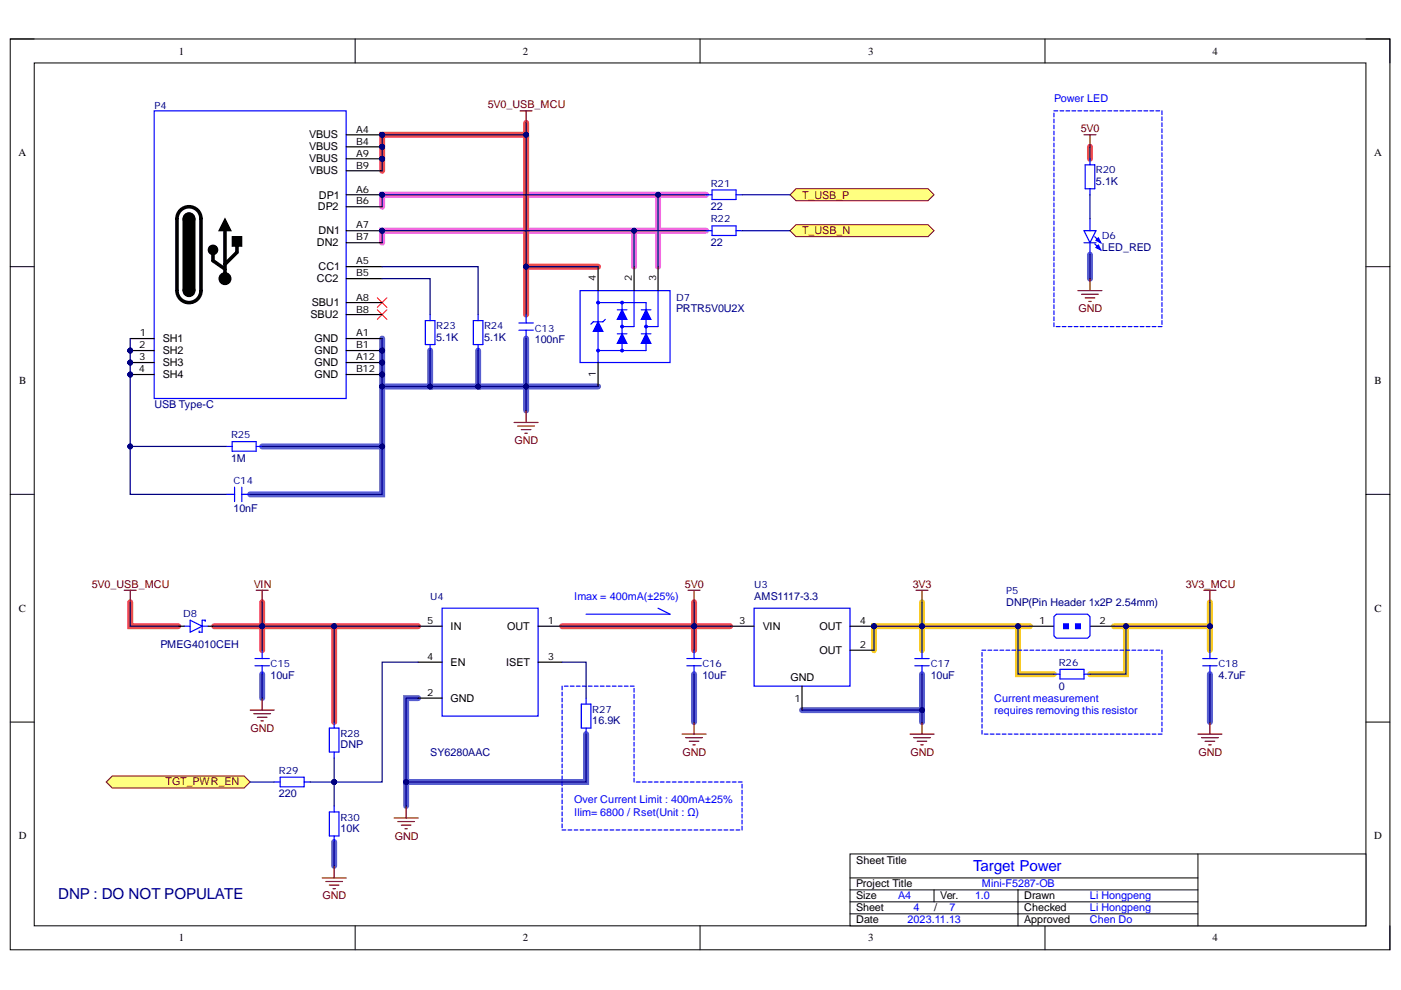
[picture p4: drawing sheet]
<svg xmlns="http://www.w3.org/2000/svg" width="297mm" height="210mm" viewBox="0 0 297 210" stroke-linecap="round" stroke-linejoin="round" font-family="sans-serif">
<path d="M2.2 8.3h292.5v193.1h-292.5z" fill="none" stroke="#000" stroke-width=".21"/>
<path d="M7.3 13.3h282.3v183h-282.3z" fill-rule="evenodd" fill="#fff"/>
<g fill="none" stroke="#000" stroke-width=".21">
<path d="M2.2 8.3h5.1M7.3 13.3h282.3v183h-282.3zM75.3 8.3v5M148.4 8.3v5M221.6 8.3v5M289.6 8.3h5.1v5M2.2 56.5h5.1M289.6 56.5h5.1M2.2 104.8h5.1M289.6 104.8h5.1M2.2 153.1h5.1M289.6 153.1h5.1"/>
<path d="M75.3 196.3v5.1M148.4 196.3v5.1M221.6 196.3v5.1M294.7 196.3v5.1"/>
</g>
<g fill="none" stroke="#575fcf" stroke-width="1.3">
<path d="M231.1 54v5.1M81 71.8v33h-28M91.2 74.3v7.6h-10.2M101.4 74.3v7.6h-10.2M111.5 71.8v10.1h15.3M55.6 94.7h25.4M101.4 81.9h10.1v5.1M55.6 142.9v5.1M88.6 148h-2.5v17.8h38.2v-10.2M147.2 142.9v10.2M170 150.6h25.5M195.5 142.9v10.2"/>
<path d="M256.5 142.9v10.2M70.8 178.5v5.1M86.1 165.8v5.1"/>
</g>
<path d="M111.5 26v2.6h-30.5v7.6M111.5 28.6v27.9M126.8 56.5h-15.3v10.2M27.6 127.7v5.1h10.2M45.4 132.8h43.2M55.6 127.7v10.2M70.8 132.8v20.3" fill="none" stroke="#eb4d4d" stroke-width="1.3"/>
<path d="M81 51.5v-2.6h53.4v7.6M81 43.8v-2.5h58.5v15.2M134.4 48.9h15.3M139.5 41.3h10.2" fill="none" stroke="#f368e0" stroke-width="1.3"/>
<path d="M231.1 31.1v2.6M147.2 127.7v5.1h-28M154.8 132.8h-7.6v5.1" fill="none" stroke="#f53b57" stroke-width="1.3"/>
<path d="M185.3 137.9v-5.1h30.5v10.1h7.7M195.5 127.7v10.2M215.8 132.8h2.6M236.2 132.8h2.5M256.5 127.7v5.1h-17.8v10.1h-7.6M256.5 132.8v5.1" fill="none" stroke="#f9ca24" stroke-width="1.3"/>
<path d="M180.2 181.1h109.4v15.2h-109.4z" fill-rule="evenodd" fill="#fff"/>
<path d="M180.2 181.1h109.4v15.2h-109.4zM180.2 193.8h73.8M180.2 188.7h73.8M180.2 191.2h73.8M180.2 186.1h73.8M198 188.7v2.5M215.8 188.7v7.6M254 181.1v15.2" fill="none" stroke="#000" stroke-width=".21"/>
<g fill="none" stroke="#800000" stroke-width=".25">
<path d="M145.9 125.1h2.5M147.2 125.1v2.6M194.2 125.1h2.6M195.5 125.1v2.6M255.3 125.1h2.5M256.5 125.1v2.6M144.6 155.6h5.1M145.4 156.4h3.5M146.1 157.2h2.1M146.9 157.9h.5M147.2 153.1v2.5M192.9 155.6h5.1"/>
<path d="M193.7 156.4h3.6M194.5 157.2h2M195.2 157.9h.5M195.5 153.1v2.5M254 155.6h5.1M254.7 156.4h3.6M255.5 157.2h2.1M256.3 157.9h.5M256.5 153.1v2.5M83.6 173.4h5M84.3 174.2h3.6M85.1 175h2"/>
<path d="M85.9 175.7h.5M86.1 170.9v2.5"/>
</g>
<g fill="none" stroke="#00f" stroke-width=".25">
<path d="M139.5 129l2.6 1.2h-17.8M119.2 145.5v.8M119.2 146.7v.8M119.2 148v.8M119.2 149.3v.8M119.2 150.6v.8M119.2 151.8v.8M119.2 153.1v.8M119.2 154.4v.8M119.2 155.6v.8M119.2 156.9v.8M119.2 158.2v.8"/>
<path d="M119.2 159.5v.7M119.7 145.5h.7M120.9 145.5h.8M122.2 145.5h.8M123.5 145.5h.8M124.7 145.5h.8M126 145.5h.8M127.3 145.5h.8M128.6 145.5h.7M129.8 145.5h.8M131.1 145.5h.8M132.4 145.5h.8"/>
<path d="M133.6 145.5h.8M134.4 146v.7M134.4 147.2v.8M134.4 148.5v.8M134.4 149.8v.8M134.4 151v.8M134.4 152.3v.8M134.4 153.6v.8M134.4 154.8v.8M134.4 156.1v.8M134.4 157.4v.8M134.4 158.7v.8"/>
<path d="M134.4 159.9v.8M119.2 160.7v.8M119.2 162v.8M119.2 163.3v.8M119.2 164.5v.8M119.2 165.8v.8M119.2 167.1v.8M119.2 168.3v.8M119.2 169.6v.8M119.2 170.9v.8M119.2 172.2v.8M119.2 173.4v.8"/>
<path d="M119.2 174.7v.8M119.2 176h.8M120.4 176h.8M121.7 176h.8M123 176h.8M124.3 176h.8M125.5 176h.8M126.8 176h.8M128.1 176h.8M129.4 176h.7M130.6 176h.8M131.9 176h.8"/>
<path d="M133.2 176h.8M134.4 161.2v.8M134.4 162.5v.8M134.4 163.7v.8M134.4 165v.8M134.4 176h.8M134.9 165.8h.8M135.7 176h.8M136.2 165.8h.8M137 176h.8M137.5 165.8h.8M138.3 176h.8"/>
<path d="M138.7 165.8h.8M139.5 176h.8M140 165.8h.8M140.8 176h.8M141.3 165.8h.8M142.1 176h.8M142.5 165.8h.8M143.3 176h.8M143.8 165.8h.8M144.6 176h.8M145.1 165.8h.8M145.9 176h.8"/>
<path d="M146.4 165.8h.8M147.2 176h.7M147.6 165.8h.8M148.4 176h.8M148.9 165.8h.8M149.7 176h.8M150.2 165.8h.8M151 176h.8M151.4 165.8h.8M152.2 176h.8M152.7 165.8h.8M153.5 176h.8"/>
<path d="M154 165.8h.8M154.8 176h.8M155.3 165.8h.8M156.1 176h.8M156.5 165.8h.8M157.3 166.3v.8M157.3 167.6v.7M157.3 168.8v.8M157.3 170.1v.8M157.3 171.4v.8M157.3 172.6v.8M157.3 173.9v.8"/>
<path d="M157.3 175.2v.8"/>
</g>
<path d="M22.5 165.8l1.3-1.3h28l1.2 1.3-1.2 1.3h-28z" fill-rule="evenodd" fill="#ffff80"/>
<path d="M22.5 165.8l1.3-1.3h28l1.2 1.3-1.2 1.3h-28z" fill="none" stroke="#800000" stroke-width=".21"/>
<path d="M110.3 23.5h2.5M111.5 23.5v2.5M109 89.6h5.1M109.8 90.3h3.5M110.5 91.1h2.1M111.3 91.9h.5M111.5 87v2.6M53 150.6h5.1M53.8 151.3h3.6M54.6 152.1h2M55.3 152.8h.5M55.6 148v2.6" fill="none" stroke="#800000" stroke-width=".25"/>
<g fill="none" stroke="#00f" stroke-width=".25">
<path d="M208.2 137.9h.8M208.2 138.3v.8M208.2 139.6v.8M209.5 137.9h.8M210.7 137.9h.8M212 137.9h.8M213.3 137.9h.8M214.6 137.9h.8M215.8 137.9h.8M217.1 137.9h.8M218.4 137.9h.8M219.7 137.9h.7"/>
<path d="M220.9 137.9h.8M222.2 137.9h.8M223.5 137.9h.8M224.7 137.9h.8M226 137.9h.8M227.3 137.9h.8M228.5 137.9h.8M229.8 137.9h.8M231.1 137.9h.8M232.4 137.9h.8M233.6 137.9h.8M234.9 137.9h.8"/>
<path d="M236.2 137.9h.8M237.5 137.9h.7M238.7 137.9h.8M240 137.9h.8M241.3 137.9h.8M242.5 137.9h.8M243.8 137.9h.8M245.1 137.9h.8M246.4 137.9v.8M246.4 139.1v.8M208.2 140.9v.8M208.2 142.1v.8"/>
<path d="M208.2 143.4v.8M208.2 144.7v.8M208.2 146v.7M208.2 147.2v.8M208.2 148.5v.8M208.2 149.8v.8M208.2 151v.8M208.2 152.3v.8M208.2 153.6v.8M208.2 154.9v.7M208.7 155.6h.8M210 155.6h.7"/>
<path d="M211.2 155.6h.8M212.5 155.6h.8M213.8 155.6h.8M215 155.6h.8M216.3 155.6h.8M217.6 155.6h.8M218.8 155.6h.9M220.1 155.6h.8M221.4 155.6h.8M222.7 155.6h.8M223.9 155.6h.8M225.2 155.6h.8"/>
<path d="M226.5 155.6h.8M227.8 155.6h.7M229 155.6h.8M230.3 155.6h.8M231.6 155.6h.8M232.8 155.6h.8M234.1 155.6h.8M235.4 155.6h.8M236.7 155.6h.8M237.9 155.6h.8M239.2 155.6h.8M240.5 155.6h.8"/>
<path d="M241.7 155.6h.8M243 155.6h.8M244.3 155.6h.8M245.6 155.6h.8M246.4 140.4v.8M246.4 141.7v.8M246.4 142.9v.8M246.4 144.2v.8M246.4 145.5v.8M246.4 146.7v.8M246.4 148v.8M246.4 149.3v.8"/>
<path d="M246.4 150.6v.8M246.4 151.8v.8M246.4 153.1v.8M246.4 154.4v.8"/>
</g>
<path d="M80 65.7l2 2M80 63.1l2 2.1M82 65.7l-2 2M82 63.1l-2 2.1" fill="none" stroke="#f00" stroke-width=".21"/>
<path d="M168.8 40h28l1.2 1.3-1.2 1.3h-28l-1.3-1.3z" fill-rule="evenodd" fill="#ffff80"/>
<path d="M168.8 40h28l1.2 1.3-1.2 1.3h-28l-1.3-1.3z" fill="none" stroke="#800000" stroke-width=".21"/>
<path d="M167.5 48.9l1.3-1.3h28l1.2 1.3-1.2 1.3h-28z" fill-rule="evenodd" fill="#ffff80"/>
<path d="M167.5 48.9l1.3-1.3h28l1.2 1.3-1.2 1.3h-28z" fill="none" stroke="#800000" stroke-width=".21"/>
<path d="M229.8 28.6h2.6M231.1 28.6v2.5M231.1 59.1v2.5M228.5 61.6h5.1M229.3 62.4h3.6M230.1 63.2h2M230.8 63.9h.6M26.3 125.1h2.6M27.6 125.1v2.6" fill="none" stroke="#800000" stroke-width=".25"/>
<g fill="none" stroke="#00f" stroke-width=".25">
<path d="M223.5 23.5h.8M223.5 24v.8M223.5 25.3v.7M223.5 26.5v.8M223.5 27.8v.8M223.5 29.1v.8M223.5 30.3v.8M223.5 31.6v.8M223.5 32.9v.8M223.5 34.1v.8M223.5 35.4v.8M223.5 36.7v.8"/>
<path d="M223.5 38v.8M223.5 39.2v.8M224.7 23.5h.8M226 23.5h.8M227.3 23.5h.8M228.5 23.5h.8M229.8 23.5h.8M231.1 23.5h.8M232.4 23.5h.8M233.6 23.5h.8M234.9 23.5h.8M236.2 23.5h.8"/>
<path d="M237.5 23.5h.7M238.7 23.5h.8M240 23.5h.8M241.3 23.5h.8M242.5 23.5h.8M243.8 23.5h.8M245.1 23.5h.8M246.4 23.5v.8M246.4 24.8v.8M246.4 26v.8M246.4 27.3v.8M246.4 28.6v.8"/>
<path d="M246.4 29.9v.8M246.4 31.1v.8M246.4 32.4v.8M246.4 33.7v.8M246.4 34.9v.8M246.4 36.2v.8M246.4 37.5v.8M246.4 38.8v.7M223.5 40.5v.8M223.5 41.8v.8M223.5 43v.8M223.5 44.3v.8"/>
<path d="M223.5 45.6v.8M223.5 46.9v.7M223.5 48.1v.8M223.5 49.4v.8M223.5 50.7v.8M223.5 51.9v.8M223.5 53.2v.8M223.5 54.5v.8M223.5 55.7v.8M223.5 57v.8M223.5 58.3v.8M223.5 59.6v.8"/>
<path d="M246.4 40v.8M246.4 41.3v.8M246.4 42.6v.8M246.4 43.8v.8M246.4 45.1v.8M246.4 46.4v.8M246.4 47.6v.8M246.4 48.9v.8M246.4 50.2v.8M246.4 51.5v.8M246.4 52.7v.8M246.4 54v.8"/>
<path d="M246.4 55.3v.8M246.4 56.5v.8M246.4 57.8v.8M246.4 59.1v.8M223.5 60.8v.8M223.5 62.1v.8M223.5 63.4v.8M223.5 64.6v.8M223.5 65.9v.8M223.5 67.2v.8M223.5 68.5v.7M223.9 69.2h.8"/>
<path d="M225.2 69.2h.8M226.5 69.2h.8M227.8 69.2h.7M229 69.2h.8M230.3 69.2h.8M231.6 69.2h.8M232.8 69.2h.8M234.1 69.2h.8M235.4 69.2h.8M236.7 69.2h.8M237.9 69.2h.8M239.2 69.2h.8"/>
<path d="M240.5 69.2h.8M241.7 69.2h.8M243 69.2h.8M244.3 69.2h.8M245.6 69.2h.8M246.4 60.4v.7M246.4 61.6v.8M246.4 62.9v.8M246.4 64.2v.8M246.4 65.4v.8M246.4 66.7v.8M246.4 68v.8"/>
</g>
<circle cx="27.6" cy="74.3" r=".51" fill="#000080"/>
<circle cx="27.6" cy="74.3" r=".51" fill="none" stroke="#000080" stroke-width=".21"/>
<circle cx="27.6" cy="76.9" r=".51" fill="#000080"/>
<circle cx="27.6" cy="76.9" r=".51" fill="none" stroke="#000080" stroke-width=".21"/>
<circle cx="27.6" cy="79.4" r=".51" fill="#000080"/>
<circle cx="27.6" cy="79.4" r=".51" fill="none" stroke="#000080" stroke-width=".21"/>
<circle cx="81" cy="28.6" r=".51" fill="#000080"/>
<circle cx="81" cy="28.6" r=".51" fill="none" stroke="#000080" stroke-width=".21"/>
<circle cx="81" cy="41.3" r=".51" fill="#000080"/>
<circle cx="81" cy="41.3" r=".51" fill="none" stroke="#000080" stroke-width=".21"/>
<circle cx="81" cy="48.9" r=".51" fill="#000080"/>
<circle cx="81" cy="48.9" r=".51" fill="none" stroke="#000080" stroke-width=".21"/>
<circle cx="81" cy="33.7" r=".51" fill="#000080"/>
<circle cx="81" cy="33.7" r=".51" fill="none" stroke="#000080" stroke-width=".21"/>
<circle cx="81" cy="76.9" r=".51" fill="#000080"/>
<circle cx="81" cy="76.9" r=".51" fill="none" stroke="#000080" stroke-width=".21"/>
<circle cx="81" cy="74.3" r=".51" fill="#000080"/>
<circle cx="81" cy="74.3" r=".51" fill="none" stroke="#000080" stroke-width=".21"/>
<circle cx="81" cy="31.1" r=".51" fill="#000080"/>
<circle cx="81" cy="31.1" r=".51" fill="none" stroke="#000080" stroke-width=".21"/>
<circle cx="81" cy="79.4" r=".51" fill="#000080"/>
<circle cx="81" cy="79.4" r=".51" fill="none" stroke="#000080" stroke-width=".21"/>
<path d="M32.7 23.5h40.7v61h-40.7z" fill-rule="evenodd" fill="#fff"/>
<path d="M32.7 23.5h40.7v61h-40.7z" fill="none" stroke="#00f" stroke-width=".25"/>
<path d="M27.6 71.8h5.1M27.6 74.3h5.1" fill="none" stroke="#000" stroke-width=".25"/>
<circle cx="27.6" cy="74.3" r=".51" fill="#000080"/>
<circle cx="27.6" cy="74.3" r=".51" fill="none" stroke="#000080" stroke-width=".21"/>
<path d="M27.6 76.9h5.1" fill="none" stroke="#000" stroke-width=".25"/>
<circle cx="27.6" cy="76.9" r=".51" fill="#000080"/>
<circle cx="27.6" cy="76.9" r=".51" fill="none" stroke="#000080" stroke-width=".21"/>
<path d="M27.6 79.4h5.1" fill="none" stroke="#000" stroke-width=".25"/>
<circle cx="27.6" cy="79.4" r=".51" fill="#000080"/>
<circle cx="27.6" cy="79.4" r=".51" fill="none" stroke="#000080" stroke-width=".21"/>
<path d="M73.4 28.6h7.6M73.4 71.8h7.6" fill="none" stroke="#000" stroke-width=".25"/>
<circle cx="81" cy="28.6" r=".51" fill="#000080"/>
<circle cx="81" cy="28.6" r=".51" fill="none" stroke="#000080" stroke-width=".21"/>
<path d="M73.4 56.5h7.6M73.4 41.3h7.6" fill="none" stroke="#000" stroke-width=".25"/>
<circle cx="81" cy="41.3" r=".51" fill="#000080"/>
<circle cx="81" cy="41.3" r=".51" fill="none" stroke="#000080" stroke-width=".21"/>
<path d="M73.4 48.9h7.6" fill="none" stroke="#000" stroke-width=".25"/>
<circle cx="81" cy="48.9" r=".51" fill="#000080"/>
<circle cx="81" cy="48.9" r=".51" fill="none" stroke="#000080" stroke-width=".21"/>
<path d="M73.4 33.7h7.6M73.4 64.2h7.6" fill="none" stroke="#000" stroke-width=".25"/>
<circle cx="81" cy="33.7" r=".51" fill="#000080"/>
<circle cx="81" cy="33.7" r=".51" fill="none" stroke="#000080" stroke-width=".21"/>
<path d="M73.4 76.9h7.6" fill="none" stroke="#000" stroke-width=".25"/>
<circle cx="81" cy="76.9" r=".51" fill="#000080"/>
<circle cx="81" cy="76.9" r=".51" fill="none" stroke="#000080" stroke-width=".21"/>
<path d="M73.4 74.3h7.6" fill="none" stroke="#000" stroke-width=".25"/>
<circle cx="81" cy="74.3" r=".51" fill="#000080"/>
<circle cx="81" cy="74.3" r=".51" fill="none" stroke="#000080" stroke-width=".21"/>
<path d="M73.4 31.1h7.6" fill="none" stroke="#000" stroke-width=".25"/>
<circle cx="81" cy="31.1" r=".51" fill="#000080"/>
<circle cx="81" cy="31.1" r=".51" fill="none" stroke="#000080" stroke-width=".21"/>
<path d="M73.4 36.2h7.6M73.4 59.1h7.6M73.4 43.8h7.6M73.4 51.5h7.6M73.4 66.7h7.6M73.4 79.4h7.6" fill="none" stroke="#000" stroke-width=".25"/>
<circle cx="81" cy="79.4" r=".51" fill="#000080"/>
<circle cx="81" cy="79.4" r=".51" fill="none" stroke="#000080" stroke-width=".21"/>
<path d="M38.1 44.8a2.54 2.54 0 0 1 2.8-.8 2.54 2.54 0 0 1 1.7 2.4v15.2a2.54 2.54 0 0 1-2.5 2.6 2.54 2.54 0 0 1-2.6-2.6v-15.2l.1-.6zM45.2 53v2.3l2.5 1.7M47.7 48.9v10.2M50.2 51.5v2l-2.5 2.5" fill="none" stroke="#000" stroke-width=".76"/>
<g fill="#000">
<circle cx="40.1" cy="46.4" r="1.27"/>
<circle cx="45.2" cy="53" r="1.02"/>
<circle cx="47.7" cy="59.1" r="1.27"/>
<circle cx="40.1" cy="61.6" r="1.27"/>
</g>
<g fill="none" stroke="#000" stroke-width=".21">
<path d="M38.8 46.4h2.5v15.2h-2.5zM49.2 50.2h2.1v2h-2.1z"/>
<circle cx="40.1" cy="46.4" r="1.27"/>
<circle cx="45.2" cy="53" r="1.02"/>
<circle cx="47.7" cy="59.1" r="1.27"/>
<circle cx="40.1" cy="61.6" r="1.27"/>
</g>
<g fill="#000">
<path d="M47.7 46.4l1.3 2.5h-2.6z"/>
<path d="M38.8 46.4h2.5v15.2h-2.5z" fill-rule="evenodd"/>
<path d="M49.2 50.2h2.1v2h-2.1z" fill-rule="evenodd"/>
</g>
<path d="M47.7 46.4l1.3 2.5h-2.6z" fill="none" stroke="#000" stroke-width=".25"/>
<path d="M48 104.8h1.7M49.7 103.3v3M51.3 103.3v3M51.3 104.8h1.7" fill="none" stroke="#00f" stroke-width=".25"/>
<path d="M123 61.6h19.1v15.3h-19.1z" fill-rule="evenodd" fill="#fff"/>
<g fill="none" stroke="#00f" stroke-width=".25">
<path d="M123 61.6h19.1v15.3h-19.1zM126.8 64.2h10.2v1.5M126.8 61.6v6.6M126.8 70.3v6.6M128.3 67.7l-.5 .5h-2l-.5 .5M130.9 65.7h2M130.9 70.8h2M131.9 64.2v1.5M131.9 67.7v3.1M131.9 72.8v1.5M134.4 61.6v7.6h-2.5M136 65.7h2"/>
<path d="M136 70.8h2M137 67.7v3.1M137 72.8v1.5h-10.2M139.5 61.6v7.6h-2.5"/>
</g>
<path d="M126.8 68.2l1 2.1h-2z" fill="#00f"/>
<path d="M126.8 68.2l1 2.1h-2z" fill="none" stroke="#00f" stroke-width=".25"/>
<path d="M131.9 65.7l1 2h-2z" fill="#00f"/>
<path d="M131.9 65.7l1 2h-2z" fill="none" stroke="#00f" stroke-width=".25"/>
<path d="M137 65.7l1 2h-2z" fill="#00f"/>
<path d="M137 65.7l1 2h-2z" fill="none" stroke="#00f" stroke-width=".25"/>
<path d="M131.9 70.8l1 2h-2z" fill="#00f"/>
<path d="M131.9 70.8l1 2h-2z" fill="none" stroke="#00f" stroke-width=".25"/>
<path d="M137 70.8l1 2h-2z" fill="#00f"/>
<g fill="none" stroke="#00f" stroke-width=".25">
<path d="M230.1 34.9h2v5.1h-2zM231.1 33.7v1.2M149.7 41.3h1.3M149.7 48.9h1.3M151 40.3h5.1v2h-5.1zM151 47.9h5.1v2h-5.1zM156.1 41.3h1.2M156.1 48.9h1.2M231.1 40v1.3M90.2 68h2v5.1h-2zM91.2 66.7v1.3M91.2 73.1v1.2"/>
<path d="M100.4 68h2v5.1h-2zM101.4 66.7v1.3M101.4 73.1v1.2M110 68.5h3.1M110 70h3.1M111.5 66.7v1.8M111.5 70v1.8M137 70.8l1 2h-2zM48 94.7h1.2M49.2 93.6h5.1v2.1h-5.1zM54.3 94.7h1.3M54.1 139.6h3"/>
<path d="M55.6 137.9v1.7M194 139.6h3M195.5 137.9v1.7M255 139.6h3.1M256.5 137.9v1.7M54.1 141.2h3M55.6 141.2v1.7M194 141.2h3M195.5 141.2v1.7M223.5 142.9h1.2M224.7 141.9h5.1v2.1h-5.1zM229.8 142.9h1.3"/>
<path d="M255 141.2h3.1M256.5 141.2v1.7"/>
<circle cx="126.8" cy="74.3" r=".26"/>
<circle cx="126.8" cy="64.2" r=".26"/>
<circle cx="131.9" cy="64.2" r=".25"/>
<circle cx="131.9" cy="74.3" r=".25"/>
<circle cx="131.9" cy="69.2" r=".25"/>
<circle cx="131.9" cy="64.2" r=".26"/>
<circle cx="137" cy="69.2" r=".25"/>
</g>
<path d="M126.8 56.5v5.1M134.4 56.5v5.1M139.5 56.5v5.1M126.8 76.9v5M218.4 132.8h5.1M231.1 132.8h5.1" fill="none" stroke="#000" stroke-width=".25"/>
<path d="M54.3 125.1h2.6M55.6 125.1v2.6" fill="none" stroke="#800000" stroke-width=".25"/>
<path d="M223.5 130.7l.5-.5h6.6l.5 .5v4.1l-.5 .5h-6.6l-.5-.5z" fill-rule="evenodd" fill="#fff"/>
<path d="M223.5 130.7l.5-.5h6.6l.5 .5v4.1l-.5 .5h-6.6l-.5-.5z" fill="none" stroke="#00f" stroke-width=".25"/>
<path d="M225.5 132.3h1v1h-1z" fill-rule="evenodd" fill="#00f"/>
<path d="M225.5 132.3h1v1h-1z" fill="none" stroke="#00f" stroke-width=".25"/>
<path d="M228 132.3h1.1v1h-1.1z" fill-rule="evenodd" fill="#00f"/>
<path d="M228 132.3h1.1v1h-1.1z" fill="none" stroke="#00f" stroke-width=".25"/>
<circle cx="185.3" cy="132.8" r=".51" fill="#000080"/>
<circle cx="185.3" cy="132.8" r=".51" fill="none" stroke="#000080" stroke-width=".21"/>
<path d="M159.9 129h20.3v16.5h-20.3z" fill-rule="evenodd" fill="#fff"/>
<path d="M159.9 129h20.3v16.5h-20.3z" fill="none" stroke="#00f" stroke-width=".25"/>
<path d="M154.8 132.8h5.1M180.2 132.8h5.1" fill="none" stroke="#000" stroke-width=".25"/>
<circle cx="185.3" cy="132.8" r=".51" fill="#000080"/>
<circle cx="185.3" cy="132.8" r=".51" fill="none" stroke="#000080" stroke-width=".21"/>
<path d="M180.2 137.9h5.1M170 145.5v5.1" fill="none" stroke="#000" stroke-width=".25"/>
<path d="M145.6 139.6h3.1M147.2 137.9v1.7M145.6 141.2h3.1M147.2 141.2v1.7" fill="none" stroke="#00f" stroke-width=".25"/>
<path d="M93.7 129h20.4v22.8h-20.4z" fill-rule="evenodd" fill="#fff"/>
<g fill="none" stroke="#00f" stroke-width=".25">
<path d="M39.1 132.8h1.2M40.3 131.5l2.6 1.3-2.6 1.2zM42.9 132.8h1.2M43.5 131.8v-.3h-.6v2.5h-.7v-.2M93.7 129h20.4v22.8h-20.4zM69.8 154.4h2.1v5.1h-2.1zM70.8 153.1v1.3M70.8 159.5v1.2M123.2 149.3h2.1v5.1h-2.1zM124.3 148v1.3M124.3 154.4v1.2M58.1 165.8h1.3"/>
<path d="M59.4 164.8h5.1v2h-5.1zM64.5 165.8h1.3M69.8 172.2h2.1v5h-2.1zM70.8 170.9v1.3M70.8 177.2v1.3"/>
</g>
<path d="M37.8 132.8h1.3M44.1 132.8h1.3M88.6 132.8h5.1M114.1 132.8h5.1M88.6 148h5.1M88.6 140.4h5.1M114.1 140.4h5.1" fill="none" stroke="#000" stroke-width=".25"/>
<path d="M68.3 186.1h5.1M69.1 186.9h3.5M69.8 187.7h2.1M70.6 188.4h.5M70.8 183.6v2.5" fill="none" stroke="#800000" stroke-width=".25"/>
<path d="M229.8 48.9h2.6l-1.3 2.6z" fill="#fff"/>
<path d="M229.8 48.9h2.6l-1.3 2.6zM232.1 50.2l1.3 1.3M232.1 51.7l1.3 1.3" fill="none" stroke="#00f" stroke-width=".25"/>
<path d="M232.9 50.4l.5 1.1-1-.5z" fill="#00f"/>
<path d="M232.9 50.4l.5 1.1-1-.5z" fill="none" stroke="#00f" stroke-width=".25"/>
<path d="M232.4 52.5l.5-.5 .5 1z" fill="#00f"/>
<path d="M229.8 51.5h2.6M231.1 46.4v2.5M231.1 51.5v2.5M232.4 52.5l.5-.5 .5 1z" fill="none" stroke="#00f" stroke-width=".25"/>
<path d="M27.6 71.8v33h20.4M256.5 142.9v10.2" fill="none" stroke="#000080" stroke-width=".25"/>
<circle cx="27.6" cy="74.3" r=".51" fill="#000080"/>
<circle cx="27.6" cy="74.3" r=".51" fill="none" stroke="#000080" stroke-width=".21"/>
<circle cx="27.6" cy="76.9" r=".51" fill="#000080"/>
<circle cx="27.6" cy="76.9" r=".51" fill="none" stroke="#000080" stroke-width=".21"/>
<circle cx="27.6" cy="79.4" r=".51" fill="#000080"/>
<circle cx="27.6" cy="79.4" r=".51" fill="none" stroke="#000080" stroke-width=".21"/>
<circle cx="27.6" cy="94.7" r=".51" fill="#000080"/>
<circle cx="27.6" cy="94.7" r=".51" fill="none" stroke="#000080" stroke-width=".21"/>
<path d="M27.6 94.7h20.4" fill="none" stroke="#000080" stroke-width=".25"/>
<circle cx="27.6" cy="94.7" r=".51" fill="#000080"/>
<circle cx="27.6" cy="94.7" r=".51" fill="none" stroke="#000080" stroke-width=".21"/>
<path d="M81 71.8v33h-28M27.6 127.7v5.1h10.2" fill="none" stroke="#000080" stroke-width=".25"/>
<circle cx="81" cy="74.3" r=".51" fill="#000080"/>
<circle cx="81" cy="74.3" r=".51" fill="none" stroke="#000080" stroke-width=".21"/>
<circle cx="81" cy="76.9" r=".51" fill="#000080"/>
<circle cx="81" cy="76.9" r=".51" fill="none" stroke="#000080" stroke-width=".21"/>
<circle cx="81" cy="79.4" r=".51" fill="#000080"/>
<circle cx="81" cy="79.4" r=".51" fill="none" stroke="#000080" stroke-width=".21"/>
<circle cx="81" cy="81.9" r=".51" fill="#000080"/>
<circle cx="81" cy="81.9" r=".51" fill="none" stroke="#000080" stroke-width=".21"/>
<circle cx="81" cy="94.7" r=".51" fill="#000080"/>
<circle cx="81" cy="94.7" r=".51" fill="none" stroke="#000080" stroke-width=".21"/>
<path d="M55.6 94.7h25.4" fill="none" stroke="#000080" stroke-width=".25"/>
<circle cx="81" cy="94.7" r=".51" fill="#000080"/>
<circle cx="81" cy="94.7" r=".51" fill="none" stroke="#000080" stroke-width=".21"/>
<path d="M91.2 74.3v7.6h-10.2" fill="none" stroke="#000080" stroke-width=".25"/>
<circle cx="91.2" cy="81.9" r=".51" fill="#000080"/>
<circle cx="91.2" cy="81.9" r=".51" fill="none" stroke="#000080" stroke-width=".21"/>
<circle cx="81" cy="81.9" r=".51" fill="#000080"/>
<circle cx="81" cy="81.9" r=".51" fill="none" stroke="#000080" stroke-width=".21"/>
<path d="M81 59.1h10.2v7.6M81 56.5h20.4v10.2M81 51.5v-2.6h53.4v7.6" fill="none" stroke="#000080" stroke-width=".25"/>
<circle cx="81" cy="48.9" r=".51" fill="#000080"/>
<circle cx="81" cy="48.9" r=".51" fill="none" stroke="#000080" stroke-width=".21"/>
<circle cx="134.4" cy="48.9" r=".51" fill="#000080"/>
<circle cx="134.4" cy="48.9" r=".51" fill="none" stroke="#000080" stroke-width=".21"/>
<path d="M81 43.8v-2.5h58.5v15.2" fill="none" stroke="#000080" stroke-width=".25"/>
<circle cx="81" cy="41.3" r=".51" fill="#000080"/>
<circle cx="81" cy="41.3" r=".51" fill="none" stroke="#000080" stroke-width=".21"/>
<circle cx="139.5" cy="41.3" r=".51" fill="#000080"/>
<circle cx="139.5" cy="41.3" r=".51" fill="none" stroke="#000080" stroke-width=".21"/>
<path d="M111.5 26v2.6h-30.5v7.6" fill="none" stroke="#000080" stroke-width=".25"/>
<circle cx="111.5" cy="28.6" r=".51" fill="#000080"/>
<circle cx="111.5" cy="28.6" r=".51" fill="none" stroke="#000080" stroke-width=".21"/>
<circle cx="81" cy="28.6" r=".51" fill="#000080"/>
<circle cx="81" cy="28.6" r=".51" fill="none" stroke="#000080" stroke-width=".21"/>
<circle cx="81" cy="31.1" r=".51" fill="#000080"/>
<circle cx="81" cy="31.1" r=".51" fill="none" stroke="#000080" stroke-width=".21"/>
<circle cx="81" cy="33.7" r=".51" fill="#000080"/>
<circle cx="81" cy="33.7" r=".51" fill="none" stroke="#000080" stroke-width=".21"/>
<path d="M101.4 74.3v7.6h-10.2" fill="none" stroke="#000080" stroke-width=".25"/>
<circle cx="101.4" cy="81.9" r=".51" fill="#000080"/>
<circle cx="101.4" cy="81.9" r=".51" fill="none" stroke="#000080" stroke-width=".21"/>
<circle cx="91.2" cy="81.9" r=".51" fill="#000080"/>
<circle cx="91.2" cy="81.9" r=".51" fill="none" stroke="#000080" stroke-width=".21"/>
<path d="M101.4 81.9h10.1M53 165.8h5.1" fill="none" stroke="#000080" stroke-width=".25"/>
<circle cx="101.4" cy="81.9" r=".51" fill="#000080"/>
<circle cx="101.4" cy="81.9" r=".51" fill="none" stroke="#000080" stroke-width=".21"/>
<circle cx="111.5" cy="81.9" r=".51" fill="#000080"/>
<circle cx="111.5" cy="81.9" r=".51" fill="none" stroke="#000080" stroke-width=".21"/>
<path d="M111.5 71.8v10.1h15.3" fill="none" stroke="#000080" stroke-width=".25"/>
<circle cx="111.5" cy="81.9" r=".51" fill="#000080"/>
<circle cx="111.5" cy="81.9" r=".51" fill="none" stroke="#000080" stroke-width=".21"/>
<path d="M126.8 56.5h-15.3v10.2" fill="none" stroke="#000080" stroke-width=".25"/>
<circle cx="111.5" cy="56.5" r=".51" fill="#000080"/>
<circle cx="111.5" cy="56.5" r=".51" fill="none" stroke="#000080" stroke-width=".21"/>
<path d="M88.6 140.4h-7.6v25.4h-15.2" fill="none" stroke="#000080" stroke-width=".25"/>
<circle cx="70.8" cy="165.8" r=".51" fill="#000080"/>
<circle cx="70.8" cy="165.8" r=".51" fill="none" stroke="#000080" stroke-width=".21"/>
<path d="M134.4 48.9h15.3" fill="none" stroke="#000080" stroke-width=".25"/>
<circle cx="134.4" cy="48.9" r=".51" fill="#000080"/>
<circle cx="134.4" cy="48.9" r=".51" fill="none" stroke="#000080" stroke-width=".21"/>
<path d="M139.5 41.3h10.2" fill="none" stroke="#000080" stroke-width=".25"/>
<circle cx="139.5" cy="41.3" r=".51" fill="#000080"/>
<circle cx="139.5" cy="41.3" r=".51" fill="none" stroke="#000080" stroke-width=".21"/>
<path d="M157.3 48.9h10.2M157.3 41.3h10.2M119.2 132.8h28" fill="none" stroke="#000080" stroke-width=".25"/>
<circle cx="147.2" cy="132.8" r=".51" fill="#000080"/>
<circle cx="147.2" cy="132.8" r=".51" fill="none" stroke="#000080" stroke-width=".21"/>
<path d="M154.8 132.8h-7.6v5.1" fill="none" stroke="#000080" stroke-width=".25"/>
<circle cx="147.2" cy="132.8" r=".51" fill="#000080"/>
<circle cx="147.2" cy="132.8" r=".51" fill="none" stroke="#000080" stroke-width=".21"/>
<path d="M170 150.6h25.5" fill="none" stroke="#000080" stroke-width=".25"/>
<circle cx="195.5" cy="150.6" r=".51" fill="#000080"/>
<circle cx="195.5" cy="150.6" r=".51" fill="none" stroke="#000080" stroke-width=".21"/>
<path d="M185.3 137.9v-5.1h30.5v10.1h7.7" fill="none" stroke="#000080" stroke-width=".25"/>
<circle cx="185.3" cy="132.8" r=".51" fill="#000080"/>
<circle cx="185.3" cy="132.8" r=".51" fill="none" stroke="#000080" stroke-width=".21"/>
<circle cx="195.5" cy="132.8" r=".51" fill="#000080"/>
<circle cx="195.5" cy="132.8" r=".51" fill="none" stroke="#000080" stroke-width=".21"/>
<circle cx="215.8" cy="132.8" r=".51" fill="#000080"/>
<circle cx="215.8" cy="132.8" r=".51" fill="none" stroke="#000080" stroke-width=".21"/>
<path d="M215.8 132.8h2.6" fill="none" stroke="#000080" stroke-width=".25"/>
<circle cx="215.8" cy="132.8" r=".51" fill="#000080"/>
<circle cx="215.8" cy="132.8" r=".51" fill="none" stroke="#000080" stroke-width=".21"/>
<path d="M256.5 127.7v5.1h-17.8v10.1h-7.6" fill="none" stroke="#000080" stroke-width=".25"/>
<circle cx="238.7" cy="132.8" r=".51" fill="#000080"/>
<circle cx="238.7" cy="132.8" r=".51" fill="none" stroke="#000080" stroke-width=".21"/>
<circle cx="256.5" cy="132.8" r=".51" fill="#000080"/>
<circle cx="256.5" cy="132.8" r=".51" fill="none" stroke="#000080" stroke-width=".21"/>
<path d="M236.2 132.8h2.5" fill="none" stroke="#000080" stroke-width=".25"/>
<circle cx="238.7" cy="132.8" r=".51" fill="#000080"/>
<circle cx="238.7" cy="132.8" r=".51" fill="none" stroke="#000080" stroke-width=".21"/>
<path d="M111.5 81.9v5.1M55.6 142.9v5.1" fill="none" stroke="#000080" stroke-width=".25"/>
<circle cx="111.5" cy="81.9" r=".51" fill="#000080"/>
<circle cx="111.5" cy="81.9" r=".51" fill="none" stroke="#000080" stroke-width=".21"/>
<path d="M111.5 28.6v27.9" fill="none" stroke="#000080" stroke-width=".25"/>
<circle cx="111.5" cy="56.5" r=".51" fill="#000080"/>
<circle cx="111.5" cy="56.5" r=".51" fill="none" stroke="#000080" stroke-width=".21"/>
<circle cx="111.5" cy="28.6" r=".51" fill="#000080"/>
<circle cx="111.5" cy="28.6" r=".51" fill="none" stroke="#000080" stroke-width=".21"/>
<path d="M70.8 165.8v5.1M70.8 178.5v5.1" fill="none" stroke="#000080" stroke-width=".25"/>
<circle cx="70.8" cy="165.8" r=".51" fill="#000080"/>
<circle cx="70.8" cy="165.8" r=".51" fill="none" stroke="#000080" stroke-width=".21"/>
<path d="M70.8 160.7v5.1" fill="none" stroke="#000080" stroke-width=".25"/>
<circle cx="70.8" cy="165.8" r=".51" fill="#000080"/>
<circle cx="70.8" cy="165.8" r=".51" fill="none" stroke="#000080" stroke-width=".21"/>
<path d="M86.1 165.8v5.1" fill="none" stroke="#000080" stroke-width=".25"/>
<circle cx="86.1" cy="165.8" r=".51" fill="#000080"/>
<circle cx="86.1" cy="165.8" r=".51" fill="none" stroke="#000080" stroke-width=".21"/>
<path d="M147.2 127.7v5.1M147.2 142.9v10.2" fill="none" stroke="#000080" stroke-width=".25"/>
<circle cx="147.2" cy="132.8" r=".51" fill="#000080"/>
<circle cx="147.2" cy="132.8" r=".51" fill="none" stroke="#000080" stroke-width=".21"/>
<path d="M231.1 31.1v2.6M231.1 41.3v5.1M231.1 54v5.1M195.5 132.8v5.1" fill="none" stroke="#000080" stroke-width=".25"/>
<circle cx="195.5" cy="132.8" r=".51" fill="#000080"/>
<circle cx="195.5" cy="132.8" r=".51" fill="none" stroke="#000080" stroke-width=".21"/>
<path d="M195.5 127.7v5.1" fill="none" stroke="#000080" stroke-width=".25"/>
<circle cx="195.5" cy="132.8" r=".51" fill="#000080"/>
<circle cx="195.5" cy="132.8" r=".51" fill="none" stroke="#000080" stroke-width=".21"/>
<path d="M256.5 132.8v5.1" fill="none" stroke="#000080" stroke-width=".25"/>
<circle cx="256.5" cy="132.8" r=".51" fill="#000080"/>
<circle cx="256.5" cy="132.8" r=".51" fill="none" stroke="#000080" stroke-width=".21"/>
<path d="M55.6 132.8v5.1" fill="none" stroke="#000080" stroke-width=".25"/>
<circle cx="55.6" cy="132.8" r=".51" fill="#000080"/>
<circle cx="55.6" cy="132.8" r=".51" fill="none" stroke="#000080" stroke-width=".21"/>
<path d="M55.6 127.7v5.1" fill="none" stroke="#000080" stroke-width=".25"/>
<circle cx="55.6" cy="132.8" r=".51" fill="#000080"/>
<circle cx="55.6" cy="132.8" r=".51" fill="none" stroke="#000080" stroke-width=".21"/>
<path d="M70.8 132.8v20.3" fill="none" stroke="#000080" stroke-width=".25"/>
<circle cx="70.8" cy="132.8" r=".51" fill="#000080"/>
<circle cx="70.8" cy="132.8" r=".51" fill="none" stroke="#000080" stroke-width=".21"/>
<path d="M88.6 148h-2.5v17.8h38.2v-10.2" fill="none" stroke="#000080" stroke-width=".25"/>
<circle cx="86.1" cy="165.8" r=".51" fill="#000080"/>
<circle cx="86.1" cy="165.8" r=".51" fill="none" stroke="#000080" stroke-width=".21"/>
<path d="M45.4 132.8h43.2" fill="none" stroke="#000080" stroke-width=".25"/>
<circle cx="55.6" cy="132.8" r=".51" fill="#000080"/>
<circle cx="55.6" cy="132.8" r=".51" fill="none" stroke="#000080" stroke-width=".21"/>
<circle cx="70.8" cy="132.8" r=".51" fill="#000080"/>
<circle cx="70.8" cy="132.8" r=".51" fill="none" stroke="#000080" stroke-width=".21"/>
<path d="M119.2 140.4h5.1v7.6M195.5 142.9v10.2" fill="none" stroke="#000080" stroke-width=".25"/>
<circle cx="195.5" cy="150.6" r=".51" fill="#000080"/>
<circle cx="195.5" cy="150.6" r=".51" fill="none" stroke="#000080" stroke-width=".21"/>
<text font-size="3.2" fill="#00f" x="206.3" y="184.7">Target Power</text>
<text font-size="3.2" fill="#000080" x="12.4" y="190.5">DNP : DO NOT POPULATE</text>
<g font-size="2.3">
<text x="37.9" y="11.6">1</text>
<text x="110.9" y="11.6">2</text>
<text x="184" y="11.6">3</text>
<text x="257.1" y="11.6">4</text>
<text x="65.6" y="29.3">VBUS</text>
<text x="3.9" y="33.1">A</text>
<text x="65.6" y="34.4">VBUS</text>
<text x="65.6" y="31.9">VBUS</text>
<text x="291.3" y="33.1">A</text>
<text x="65.6" y="36.9">VBUS</text>
<text x="67.4" y="44.6">DP2</text>
<text x="67.6" y="42.1">DP1</text>
<text x="67.2" y="52.2">DN2</text>
<text x="67.5" y="49.7">DN1</text>
<text x="67.2" y="59.8">CC2</text>
<text x="67.5" y="57.3">CC1</text>
<text x="66.1" y="64.9">SBU1</text>
<text x="65.8" y="67.5">SBU2</text>
<text x="34.5" y="72.5">SH1</text>
<text x="34.5" y="75.1">SH2</text>
<text x="34.5" y="77.6">SH3</text>
<text x="66.7" y="72.5">GND</text>
<text x="66.7" y="77.6">GND</text>
<text x="66.7" y="75.1">GND</text>
<text x="4.1" y="81.4">B</text>
<text x="34.5" y="80.1">SH4</text>
<text x="66.7" y="80.1">GND</text>
<text x="291.4" y="81.4">B</text>
<text x="4" y="129.7">C</text>
<text x="291.4" y="129.7">C</text>
<text x="95.5" y="133.6">IN</text>
<text x="107.6" y="133.6">OUT</text>
<text x="161.7" y="133.6">VIN</text>
<text x="173.7" y="133.6">OUT</text>
<text x="95.5" y="141.2">EN</text>
<text x="107.3" y="141.2">ISET</text>
<text x="173.7" y="138.6">OUT</text>
<text x="95.5" y="148.8">GND</text>
<text x="167.6" y="144.5">GND</text>
<text x="4" y="177.9">D</text>
<text x="291.3" y="177.9">D</text>
<text x="181.5" y="183.1">Sheet Title</text>
<text x="181.5" y="188.2">Project Title</text>
<text x="181.5" y="190.7">Size</text>
<text x="199.4" y="190.7">Ver.</text>
<text x="217.1" y="190.7">Drawn</text>
<text x="181.5" y="193.2">Sheet</text>
<text x="181.5" y="195.8">Date</text>
<text x="198.1" y="193.2">/</text>
<text x="217.1" y="195.8">Approved</text>
<text x="217.1" y="193.2">Checked</text>
<text x="37.9" y="199.6">1</text>
<text x="110.9" y="199.6">2</text>
<text x="184" y="199.6">3</text>
<text x="257.1" y="199.6">4</text>
</g>
<g font-size="2.3" fill="#800000">
<text x="103.4" y="23">5V0_USB_MCU</text>
<text x="229.2" y="28.1">5V0</text>
<text x="170.1" y="42.1">T_USB_P</text>
<text x="170.1" y="49.7">T_USB_N</text>
<text x="228.6" y="66.2">GND</text>
<text x="109.1" y="94.2">GND</text>
<text x="19.5" y="124.6">5V0_USB_MCU</text>
<text x="53.8" y="124.6">VIN</text>
<text x="145.2" y="124.6">5V0</text>
<text x="193.5" y="124.6">3V3</text>
<text x="251.4" y="124.6">3V3_MCU</text>
<text x="53.1" y="155.1">GND</text>
<text x="144.7" y="160.2">GND</text>
<text x="193" y="160.2">GND</text>
<text x="254.1" y="160.2">GND</text>
<text x="35.1" y="166.5">TGT_PWR_EN</text>
<text x="83.7" y="178">GND</text>
<text x="68.4" y="190.7">GND</text>
</g>
<g font-size="2.3" fill="#00f">
<text x="223.5" y="21.7">Power LED</text>
<text x="121.8" y="127.1">Imax = 400mA(±25%)</text>
<text x="210.8" y="148.8">Current measurement</text>
<text x="210.8" y="151.3">requires removing this resistor</text>
<text x="121.8" y="170.3">Over Current Limit : 400mA±25%</text>
<text x="121.8" y="173">Ilim= 6800 / Rset(Unit : Ω)</text>
<text x="190.4" y="190.7">A4</text>
<text x="206.7" y="190.7">1.0</text>
<text x="208.2" y="188.2">Mini-F5287-OB</text>
<text x="231.1" y="190.7">Li Hongpeng</text>
<text x="192.4" y="195.8">2023.11.13</text>
<text x="193.7" y="193.2">4</text>
<text x="201.3" y="193.2">7</text>
<text x="231.1" y="193.2">Li Hongpeng</text>
<text x="231.1" y="195.8">Chen Do</text>
</g>
<g font-size="2.3" fill="#000080">
<text x="232.4" y="39.2">5.1K</text>
<text x="150.7" y="44.6">22</text>
<text x="150.7" y="52.2">22</text>
<text x="233.6" y="53.2">LED_RED</text>
<text x="143.3" y="66.2">PRTR5V0U2X</text>
<text x="92.5" y="72.3">5.1K</text>
<text x="102.6" y="72.3">5.1K</text>
<text x="113.4" y="72.8">100nF</text>
<text x="32.7" y="86.6">USB Type-C</text>
<text x="49" y="98">1M</text>
<text x="49.5" y="108.6">10nF</text>
<text x="159.9" y="127.1">AMS1117-3.3</text>
<text x="213.3" y="128.5">DNP(Pin Header 1x2P 2.54mm)</text>
<text x="34" y="137.4">PMEG4010CEH</text>
<text x="57.4" y="144">10uF</text>
<text x="148.9" y="144">10uF</text>
<text x="197.3" y="144">10uF</text>
<text x="258.3" y="144">4.7uF</text>
<text x="224.5" y="146.2">0</text>
<text x="125.6" y="153.6">16.9K</text>
<text x="72.2" y="158.7">DNP</text>
<text x="91.2" y="160.2">SY6280AAC</text>
<text x="59.1" y="169.1">220</text>
<text x="72.2" y="176.5">10K</text>
</g>
<g font-size="2.1" fill="#000080">
<text x="32.7" y="23.1">P4</text>
<text x="150.7" y="39.6">R21</text>
<text x="232.4" y="36.8">R20</text>
<text x="150.7" y="47.2">R22</text>
<text x="233.6" y="50.7">D6</text>
<text x="143.3" y="63.7">D7</text>
<text x="92.5" y="69.8">R23</text>
<text x="102.6" y="69.8">R24</text>
<text x="113.4" y="70.3">C13</text>
<text x="49" y="92.9">R25</text>
<text x="49.5" y="102.5">C14</text>
<text x="159.9" y="124.7">U3</text>
<text x="213.3" y="126">P5</text>
<text x="38.8" y="130.8">D8</text>
<text x="91.2" y="127.2">U4</text>
<text x="57.4" y="141.4">C15</text>
<text x="148.9" y="141.4">C16</text>
<text x="197.3" y="141.4">C17</text>
<text x="224.5" y="141.2">R26</text>
<text x="258.3" y="141.4">C18</text>
<text x="125.6" y="151.1">R27</text>
<text x="72.2" y="156.2">R28</text>
<text x="59.1" y="164.1">R29</text>
<text x="72.2" y="174">R30</text>
</g>
<g font-size="2.1">
<text x="75.5" y="28.1">A4</text>
<text x="75.5" y="33.2">A9</text>
<text x="75.5" y="30.7">B4</text>
<text x="75.5" y="35.8">B9</text>
<text x="75.5" y="40.8">A6</text>
<text x="75.5" y="43.4">B6</text>
<text x="75.5" y="48.4">A7</text>
<text x="75.5" y="51">B7</text>
<text x="75.5" y="56">A5</text>
<text x="75.5" y="58.6">B5</text>
<text x="126.3" y="59.6" transform="rotate(-90 126.3 59.6)">4</text>
<text x="134" y="59.6" transform="rotate(-90 134 59.6)">2</text>
<text x="139.1" y="59.6" transform="rotate(-90 139.1 59.6)">3</text>
<text x="75.5" y="63.7">A8</text>
<text x="29.6" y="71.3">1</text>
<text x="75.5" y="71.3">A1</text>
<text x="75.5" y="66.3">B8</text>
<text x="29.5" y="73.9">2</text>
<text x="29.5" y="76.4">3</text>
<text x="75.5" y="76.4">A12</text>
<text x="75.5" y="73.9">B1</text>
<text x="29.4" y="78.9">4</text>
<text x="75.5" y="78.9">B12</text>
<text x="126.3" y="80" transform="rotate(-90 126.3 80)">1</text>
<text x="90.5" y="132.3">5</text>
<text x="116.2" y="132.3">1</text>
<text x="156.7" y="132.3">3</text>
<text x="182.3" y="132.3">4</text>
<text x="182.3" y="137.4">2</text>
<text x="220.3" y="132.3">1</text>
<text x="233.1" y="132.3">2</text>
<text x="90.5" y="139.9">4</text>
<text x="116.2" y="139.9">3</text>
<text x="90.5" y="147.5">2</text>
<text x="168.5" y="148.8">1</text>
</g>
</svg>
